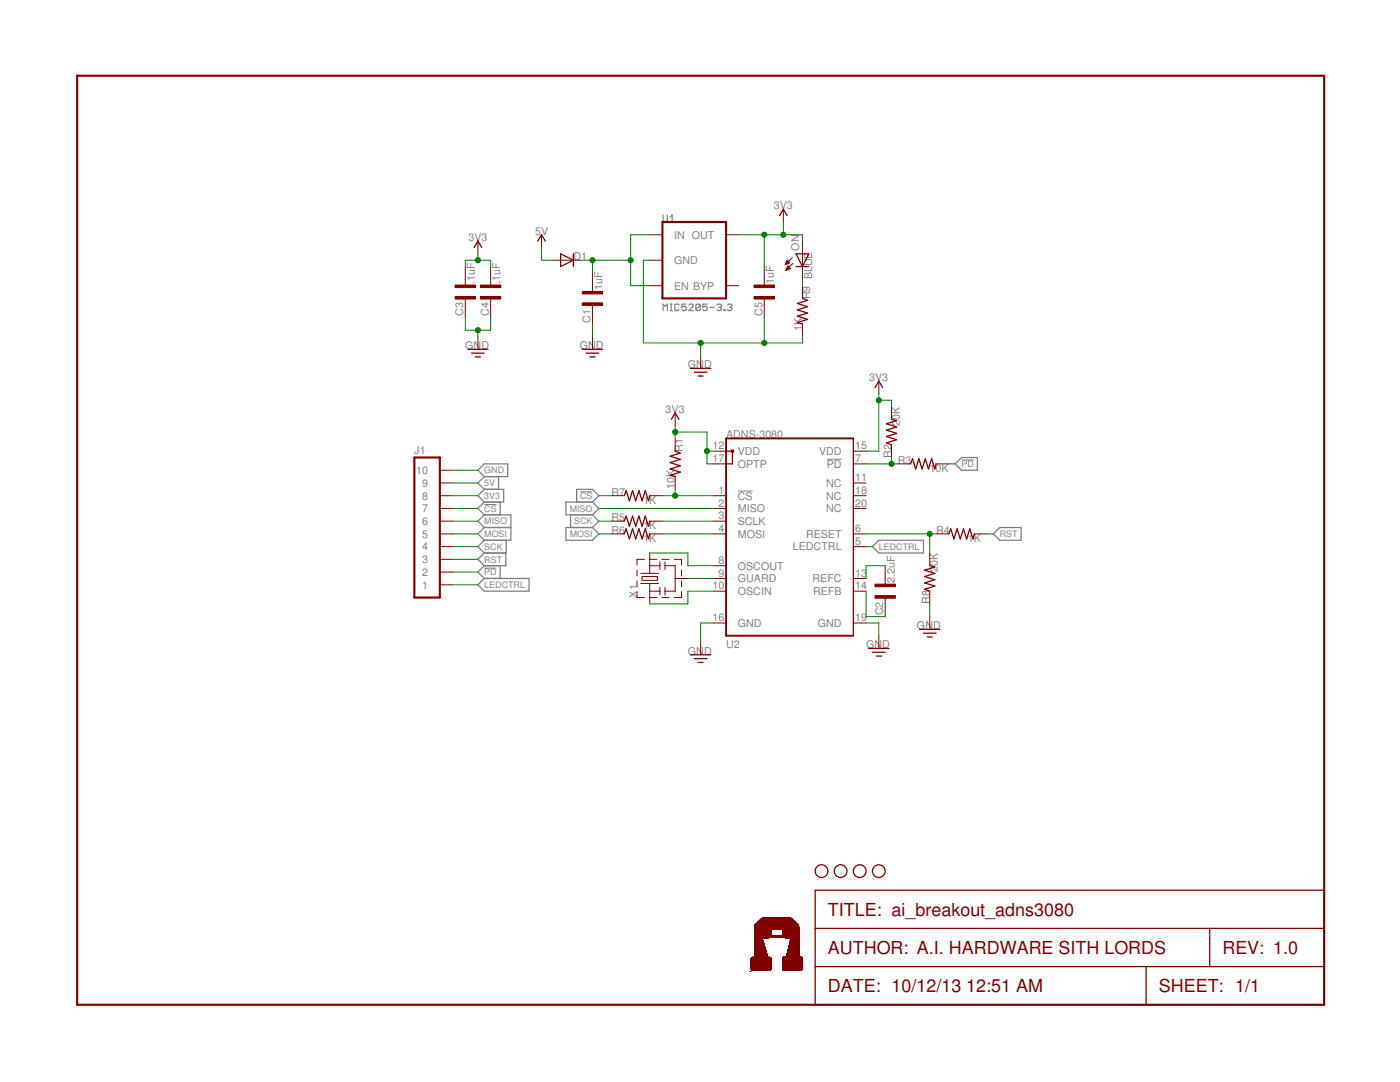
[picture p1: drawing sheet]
<svg xmlns="http://www.w3.org/2000/svg" width="279mm" height="216mm" viewBox="0 0 279 216" stroke-linecap="round" stroke-linejoin="round" font-family="sans-serif">
<g fill="none" stroke="#808080" stroke-width=".23">
<path d="M132.3 42.9v1.1l.2 .2h.5l.2-.2v-1.1M133.7 44.2h.9M133.7 43.3l.5-.4v1.3M132.3 62v-1.3l.5 .4 .4-.4v1.3M133.7 62h.5M133.7 60.7h.5M133.9 60.7v1.3M135.5 60.9l-.2-.2h-.4l-.2 .2v.9l.2 .2h.4l.2-.2M136.9 60.7h-.8v.6l.4-.2 .4 .2v.5l-.2 .2h-.4l-.2-.2M137.5 60.9l.2-.2h.4l.2 .2v.2l-.8 .9h.8M139.7 60.9v.9l-.2 .2h-.4l-.2-.2M139.7 60.9l-.2-.2h-.4l-.2 .2v.9"/>
<path d="M139.7 60.9l-.8 .9M141.1 60.7h-.8v.6l.6-.2 .2 .2v.5l-.2 .2h-.4l-.2-.2M141.7 61.3h.8M143.1 60.9l.2-.2h.4l.3 .2v.2l-.3 .2M143.5 61.3h.2M143.7 61.3l.3 .2v.3l-.3 .2h-.4l-.2-.2M144.5 61.8h.2v.2h-.2zM145.2 60.9l.2-.2h.4l.2 .2-.2 .4M145.6 61.3h.2M145.8 61.3l.2 .2v.3l-.2 .2h-.4l-.2-.2"/>
</g>
<path d="M115.8 98.1h2.4M147.3 98h2.9M165 91.6h3M191.9 91.8h2.5M96.6 100.7h2.5M96.6 113.4h2.5" fill="none" stroke="#808080" stroke-width=".2"/>
<g fill="none" stroke="#808080" stroke-width=".25">
<path d="M95.4 93.8l1.2-1.2h4.7v2.5h-4.7zM96.6 97.6h3.9v2.6h-3.9M96.6 95.1l-1.2 1.3 1.2 1.2M96.6 97.6l-1.2 1.3 1.2 1.3M99.5 95.1v2.5M190.6 92.6l1.3-1.3h3.2v2.5h-3.2zM95.4 116.7l1.2-1.3h9v2.6h-9zM96.6 107.8l-1.2 1.3 1.2 1.2M96.6 102.7h5.4v5.1h-5.4M96.6 105.3h5.4M96.6 105.3l-1.2 1.2 1.2 1.3M96.6 102.7l-1.2 1.3 1.2 1.3"/>
<path d="M96.6 110.3l-1.2 1.3 1.2 1.3M96.6 100.2l-1.2 1.3 1.2 1.2M96.6 112.9l-1.2 1.3 1.2 1.2M99.8 100.2v2.5M99.8 112.9v2.5M100.9 110.3v2.6h-4.3M101 107.8v2.5h-4.4M112.9 105.3h5.3l1.3 1.2-1.3 1.3h-5.3zM113.9 102.7v2.6M115.1 100.2v-2.6h3.1l1.3 1.3-1.3 1.3M118.2 102.7l1.3 1.3-1.3 1.3M118.2 100.2h-5.3v2.5h5.3"/>
<path d="M118.2 100.2l1.3 1.3-1.3 1.2M175.4 107.8h8.9v2.5h-8.9l-1.3-1.2zM198.2 106.5l1.3-1.2h4.3v2.5h-4.3z"/>
</g>
<g fill="none" stroke="#800000" stroke-width=".25">
<path d="M94.6 49.4l.8-1.3 .7 1.3M107.3 48.1l.8-1.3 .7 1.3M111.9 50.7l2.5 1.2-2.5 1.3zM114.4 50.7v2.5M155.6 43l.7-1.2 .8 1.2M158.9 50.7h2.5l-1.3 2.5zM158.9 53.2h2.5M160.1 59.5l1.1 .4-2.1 .7 2.1 .6-2.1 .6 2.1 .7-2.1 .6 2.1 .6-2.1 .7 1 .2M93.4 69.7h4M94.1 70.5h2.5M94.9 71.2h1M116.2 69.7h4.1"/>
<path d="M117 70.5h2.5M117.7 71.2h1M137.8 73.5h4.1M138.6 74.3h2.5M139.3 75h1M174.6 77.3l.8-1.2 .7 1.2M124.6 98.9l.4-1 .6 2 .6-2 .7 2 .6-2 .6 2 .7-2 .6 2 .3-1M134 83.7l.7-1.3 .8 1.3M134.7 90l1.1 .4-2.1 .6 2.1 .7-2.1 .6 2.1 .6-2.1 .7 2.1 .6-2.1 .6 1 .3M144.9 90h1.3v2.6h-1.3M170.3 87.5v39.4M177.9 83.7l1 .2-2 .7 2 .6-2 .6 2 .7-2 .6 2 .6-2 .7 1 .4"/>
<path d="M181.7 92.6l.4-1.1 .7 2.1 .6-2.1 .6 2.1 .7-2.1 .6 2.1 .6-2.1 .7 2.1 .2-1M124.6 104l.4-1 .6 2 .6-2 .7 2 .6-2 .6 2 .7-2 .6 2 .3-1M124.6 106.5l.4-1 .6 2 .6-2 .7 2 .6-2 .6 2 .7-2 .6 2 .3-1M185.5 112.9l1.1 .2-2.1 .7 2.1 .6-2.1 .6 2.1 .7-2.1 .6 2.1 .6-2.1 .7 1 .4M189.4 106.5l.3-1 .7 2 .6-2 .6 2 .7-2 .6 2 .6-2 .7 2 .2-1M137.8 130.7h4.1M138.6 131.4h2.5M139.3 132.2h1M173.4 129.4h4M174.1 130.2h2.6M174.9 130.9h1M183.5 125.6h4.1"/>
<path d="M184.3 126.3h2.5M185 127.1h1.1M162.7 177.6h101.6v22.9h-101.6zM162.7 185.3h101.6M162.7 192.9h101.6M228.7 192.9v7.6M241.4 185.3v7.6"/>
<circle cx="146.2" cy="90" r=".25"/>
<circle cx="164" cy="173.8" r="1.27"/>
<circle cx="167.8" cy="173.8" r="1.27"/>
<circle cx="171.6" cy="173.8" r="1.27"/>
<circle cx="175.4" cy="173.8" r="1.27"/>
</g>
<g fill="none" stroke="#800000" stroke-width=".2">
<path d="M92.9 53.2v3.7M92.9 59.7v3.7M95.4 48.1v2.6M97.9 53.2v3.7M97.9 59.7v3.7M108.1 46.8v2.6M110.6 51.9h5.1M118.2 54.5v3.6M129.7 46.8h2.5M129.7 51.9h2.5M129.7 57h2.5M144.9 46.8h2.5"/>
<path d="M144.9 57h2.5M152.5 53.2v3.7M152.5 59.7v3.7M156.3 41.8v2.5M156.8 52.7h.1M156.8 52.6h.4M156.9 52.5h.6M156.9 53.9h.1M156.9 52.4h.6M156.9 53.8h.3M157 52.2h.4M157 53.7h.5"/>
<path d="M157 52.1h.3M157 53.6h.7M157.1 53.4h.5M157.1 52h.1M157.1 51.9l.5 .5-.9 .4zM157.1 53.3h.4M157.2 53.2h.2M157.2 53.1l-.4 .9M157.2 53.1l.5 .5M157.2 53.1h.1M157.7 53.6l-.9 .4M158.1 51.4l-1.4 1.4"/>
<path d="M158.2 52.6l-1.4 1.4M160.1 48.1v7.6M160.1 57v2.5M95.4 67.2v2.5M118.2 60.9v3.7M118.2 67.2v2.5M139.8 71v2.5M160.1 64.6v2.6M175.4 76.1v2.5M87.8 98.9h2.5M87.8 96.4h2.5M87.8 93.8h2.5"/>
<path d="M122 98.9h2.6M129.7 98.9h2.5M134.7 82.4v2.5M134.7 87.5v2.5M134.7 95.1v2.5M142.4 98.9h2.5M142.4 92.6h2.5M142.4 90h2.5M170.3 98.9h2.5M170.3 92.6h2.5M170.3 90h2.5M170.3 96.4h2.5"/>
<path d="M177.9 81.1v2.6M177.9 88.8v2.5M179.2 92.6h2.5M186.8 92.6h2.6M87.8 104h2.5M87.8 106.5h2.5M87.8 101.5h2.5M87.8 109.1h2.5M87.8 111.6h2.5M87.8 116.7h2.5M87.8 114.2h2.5M122 104h2.6"/>
<path d="M122 106.5h2.6M127.1 118.1v1.1h1.5M127.1 113.8v1.1M127.1 115.9v1.2M127.9 114.4h3.5M127.9 116.4h3.5M128.1 115h3.1v.8h-3.1zM128.6 111.6h-1.5v1.2M129.6 119.2h1.5M129.6 111.6h1.5M129.7 104h2.5M129.7 106.5h2.5"/>
<path d="M129.7 112.9h2M129.7 118h2M129.7 110.3v4.1M129.7 116.4v4.1M131.7 112.1v1.5M131.7 117.2v1.5M132.1 119.2h1.4M132.1 111.6h1.4M132.7 112.9h2v5.1h-2M132.7 112.1v1.5M132.7 117.2v1.5M134.6 111.6h1.4v1.2"/>
<path d="M134.7 115.4h2.6M136 118.1v1.1h-1.4M136 113.8v1.1M136 115.9v1.2M142.4 104h2.5M142.4 106.5h2.5M142.4 101.5h2.5M142.4 112.9h2.5M142.4 115.4h2.5M142.4 118h2.5M170.3 106.5h2.5M170.3 101.5h2.5"/>
<path d="M170.3 109.1h2.5M170.3 115.4h2.5M170.3 118h2.5M176.7 112.9v3.7M176.7 119.4v3.6M185.5 110.3v2.6M185.5 118v2.5M186.8 106.5h2.6M194.4 106.5h2.6M139.8 128.1v2.6M142.4 124.3h2.5M170.3 124.3h2.5"/>
<path d="M175.4 126.9v2.5M185.5 123v2.6M149.7 193.8h.2M149.9 193.3h3.9M149.9 193.2h3.9M149.9 193.1h3.9M149.9 193h3.9M149.9 192.9h3.9M149.9 192.8h3.9M149.9 192.7h3.9M149.9 192.6h3.9M149.9 192.5h3.9"/>
<path d="M149.9 192.4h3.9M149.9 192.3h3.9M149.9 192.2h3.9M149.9 192.1h3.9M149.9 192h3.9M149.9 191.9h3.9M149.9 191.8h3.9M149.9 191.7h3.9M149.9 191.6h3.9M149.9 191.5h3.9M149.9 191.4h3.9M149.9 191.3h3.9"/>
<path d="M149.9 193.4h3.9M149.9 191.2h3.9M150 191.2h3.8M150 191.1h3.8M150.1 193.5h3.6M150.1 191.1h3.6M150.1 193.6h3.5M150.6 191h2.6M150.6 190.9h2.6M150.6 190.8l2.6 .1M150.6 190.8h2.5M150.6 190.7h2.5"/>
<path d="M150.6 190.6h2.5M150.6 190.5l2.5 .1M150.6 190.5h2.5M150.6 190.4h2.4M150.6 190.3l2.4 .1M150.6 190.3h2.4M150.6 190.2h2.4M150.6 190.1h2.4M150.6 190.1h2.3M150.6 190h2.3M150.6 189.9h2.3M150.6 189.8h2.3"/>
<path d="M150.6 189.8h2.2M150.6 189.7h2.2M150.6 189.6h2.2M150.6 189.5h2.2M150.6 189.4h2.1M150.6 189.3l2.1 .1M150.6 189.3h2.1M150.6 189.2h2.1M150.6 189.1h2.1M150.6 189.1h2M150.6 189l2 .1M150.6 189h2"/>
<path d="M150.6 188.9h2M150.6 188.8h2M150.6 188.8h1.9M150.6 188.7h1.9M150.6 188.6h1.9M150.6 188.5l1.9 .1M150.6 188.5h1.9M150.6 188.4h1.8M150.6 188.3h1.8M150.6 188.2l1.8 .1M150.6 188.2h1.8M150.6 188.1h1.8"/>
<path d="M150.6 188.1h1.7M150.6 188h1.7M150.6 187.9h1.7M150.6 187.8h1.7M150.6 187.7l1.7 .1M150.6 187.7h1.6M150.6 187.6h1.6M150.6 187.5l1.6 .1M150.6 187.5h1.6M150.6 187.4h1.5M150.6 187.3h1.5M150.6 187.2l1.5 .1"/>
<path d="M150.6 187.1h2.6M150.6 187h2.6M150.6 186.9h8.8M150.6 186.8h8.8M150.6 186.7l8.8 .1M150.6 186.7h3.2M150.6 186.6h3.2M150.6 186.5h3.2M150.6 186.4h3.2M150.6 186.3h3.2M150.6 186.2h3.2M150.6 186.1h3.2"/>
<path d="M150.6 186h3.2M150.6 185.9h3.2M150.6 185.8h3.2M150.6 185.7h3.2M150.6 185.6h3.2M150.6 185.5h3.2M150.6 185.4h8.8M150.6 185.3h8.8M150.6 185.2h8.8M150.6 185.1h8.8M150.6 185h8.8M150.6 184.9h8.8"/>
<path d="M150.6 184.8h8.8M150.6 184.7h8.7M150.7 184.6h8.6M150.8 184.5h8.4M150.9 184.4h8.2M150.9 184.4h8.1M151 184.3h8M151.1 184.2h7.8M151.1 184.2h7.7M151.2 184.1h7.6M151.3 184l7.4 .1M151.3 184h7.4"/>
<path d="M151.4 184h7.2M151.4 183.9h7.2M151.4 183.9h7.1M151.5 183.8h7M151.6 183.8h6.8M151.6 183.7h6.8M151.7 183.7h6.6M151.7 183.6h6.6M151.7 183.6h6.5M151.8 183.5h6.4M151.8 183.5h6.3M151.9 183.4h6.2"/>
<path d="M152 183.4h6M152 183.3h6M152.1 183.3h5.8M152.2 183.2h5.6M152.3 183.2h5.4M153.2 187.2h-2.6M153.8 193.5h-3.8M153.8 193.4h-3.9M156.2 193.3h3.9M156.2 193.2h3.9M156.2 193.1h3.9M156.2 193h3.9"/>
<path d="M156.2 192.9h3.9M156.2 192.8h3.9M156.2 192.7h3.9M156.2 192.6h3.9M156.2 192.5h3.9M156.2 192.4h3.9M156.2 192.3h3.9M156.2 192.2h3.9M156.2 192.1h3.9M156.2 192h3.9M156.2 191.9h3.9M156.2 191.8h3.9"/>
<path d="M156.2 191.7h3.9M156.2 191.6h3.9M156.2 191.5h3.9M156.2 191.4h3.9M156.2 191.3h3.9M156.2 191.2h3.9M156.2 193.4h3.9M156.2 191.1l3.9 .1M156.2 193.5h3.8M156.2 191.1h3.9M156.3 191.1h3.7M156.3 186.7h3.1"/>
<path d="M156.3 186.6h3.1M156.3 186.5h3.1M156.3 186.4h3.1M156.3 186.3h3.1M156.3 186.2h3.1M156.3 186.1h3.1M156.3 186h3.1M156.3 185.9h3.1M156.3 185.8h3.1M156.3 185.7h3.1M156.3 185.6h3.1M156.3 185.5h3.1"/>
<path d="M156.3 193.5h3.7M156.4 191h3.5M156.4 193.6h3.5M156.8 187.2h2.6M156.8 187.1h2.6M156.8 187h2.6M157 190.9h2.4M157 190.8h2.4M157 190.7h2.4M157.1 190.6h2.3M157.1 190.5h2.3M157.1 190.4h2.3"/>
<path d="M157.1 190.3h2.3M157.1 190.2h2.3M157.2 190.1h2.2M157.2 190h2.2M157.2 189.9h2.2M157.2 189.8h2.2M157.3 189.7h2.1M157.3 189.6h2.1M157.3 189.5h2.1M157.3 189.4h2.1M157.4 189.4h2M157.4 189.3h2"/>
<path d="M157.4 189.2h2M157.4 189.1h2M157.4 189h2M157.5 188.9h1.9M157.5 188.8h1.9M157.5 188.7h1.9M157.5 188.6h1.9M157.6 188.5h1.8M157.6 188.4h1.8M157.6 188.3h1.8M157.6 188.2h1.8M157.6 188.1h1.8"/>
<path d="M157.7 188h1.7M157.7 187.9h1.7M157.7 187.8h1.7M157.7 187.7h1.7M157.8 187.7h1.6M157.8 187.6h1.6M157.8 187.5h1.6M157.8 187.4h1.6M157.8 187.3h1.6M157.9 187.2h1.5M159.4 186.9l-8.8 .1M160.1 193.4h-3.9"/>
</g>
<g fill="#800000" stroke="#800000" stroke-width=".2">
<path d="M116.2 60.4h4.1v.5h-4.1z"/>
<path d="M116.2 58.1h4.1v.6h-4.1z"/>
<path d="M150.5 59.2h4.1v.5h-4.1z"/>
<path d="M150.5 56.9h4.1v.5h-4.1z"/>
<path d="M90.8 59.2h4.1v.5h-4.1z"/>
<path d="M90.8 56.9h4.1v.5h-4.1z"/>
<path d="M95.9 59.2h4v.5h-4z"/>
<path d="M95.9 56.9h4v.5h-4z"/>
<path d="M174.6 118.9h4.1v.5h-4.1z"/>
<path d="M174.6 116.6h4.1v.5h-4.1z"/>
</g>
<path d="M15.4 15.1h248.9v185.4h-248.9zM132.2 44.3h12.7v15.2h-12.7zM82.7 91.3h5.1v27.9h-5.1z" fill="none" stroke="#800000" stroke-width=".42"/>
<path d="M170.3 87.5h-25.4v39.4h25.4" fill="none" stroke="#800000" stroke-width=".38"/>
<g fill="none" stroke="#008000" stroke-width=".2">
<path d="M92.9 53.2v-1.3h5v1.3M95.4 50.7v1.2M108.1 49.4v2.5h2.5M115.7 51.9h10.2M118.2 51.9v2.6M129.7 51.9h-1.3v16.5h31.7v-1.2M129.7 46.8h-3.8v10.2h3.8M147.4 46.8h12.7v1.3M152.5 46.8v6.4M156.3 44.3v2.5M160.1 55.7v1.3M92.9 63.4v2.5h5v-2.5"/>
<path d="M95.4 65.9v1.3M118.2 64.6v2.6M139.8 68.4v2.6M152.5 63.4v5M175.4 78.6v11.4h-2.6M175.4 79.9h2.5v1.2M90.3 93.8h5.1M90.3 96.4h5.1M90.3 98.9h5.1M119.5 98.9h2.5M132.2 98.9h10.2M134.7 84.9v2.6"/>
<path d="M134.7 97.6v1.3M134.7 86.2h6.4v6.4h1.3M141.1 90h1.3M172.8 92.6h6.4M177.9 91.3v1.3M189.4 92.6h1.2M90.3 109.1h5.1M90.3 104h5.1M90.3 106.5h5.1M90.3 101.5h5.1M90.3 111.6h5.1M90.3 116.7h5.1"/>
<path d="M90.3 114.2h5.1M119.5 104h2.5M119.5 106.5h2.5M119.5 101.5h22.9M129.7 110.3h7.6v2.6h5.1M132.2 104h10.2M132.2 106.5h10.2M137.3 115.4h5.1M142.4 118h-5.1v2.5h-7.6M172.8 109.1h1.3M172.8 106.5h14M172.8 118v5h3.9"/>
<path d="M176.7 112.9h-3.9v2.5M185.5 106.5v3.8M197 106.5h1.2M142.4 124.3h-2.6v3.8M172.8 124.3h2.6v2.6M185.5 120.5v2.5"/>
</g>
<g fill="#008000" stroke="#008000" stroke-width=".2">
<circle cx="139.8" cy="68.4" r=".51"/>
<circle cx="152.5" cy="68.4" r=".51"/>
<circle cx="95.4" cy="65.9" r=".51"/>
<circle cx="118.2" cy="51.9" r=".51"/>
<circle cx="125.9" cy="51.9" r=".51"/>
<circle cx="175.4" cy="79.9" r=".51"/>
<circle cx="152.5" cy="46.8" r=".51"/>
<circle cx="156.3" cy="46.8" r=".51"/>
<circle cx="95.4" cy="51.9" r=".51"/>
<circle cx="134.7" cy="86.2" r=".51"/>
<circle cx="141.1" cy="90" r=".51"/>
<circle cx="185.5" cy="106.5" r=".51"/>
<circle cx="134.7" cy="98.9" r=".51"/>
<circle cx="177.9" cy="92.6" r=".51"/>
</g>
<g font-size="3.6" fill="#800000">
<text x="165.2" y="182.7">TITLE: ai_breakout_adns3080</text>
<text x="165.2" y="190.3">AUTHOR: A.I. HARDWARE SITH LORDS</text>
<text x="244" y="190.3">REV: 1.0</text>
<text x="165.2" y="198">DATE: 10/12/13</text>
<text x="192.8" y="198">12:51 AM</text>
<text x="231.3" y="198">SHEET: 1/1</text>
</g>
<g font-size="2.1" fill="#808080">
<text x="154.4" y="41.8">3V3</text>
<text x="106.8" y="46.8">5V</text>
<text x="134.5" y="47.6">IN OUT</text>
<text x="93.5" y="48.1">3V3</text>
<text x="114.4" y="51.9">D1</text>
<text x="134.5" y="52.7">GND</text>
<text x="159.5" y="50" transform="rotate(-90 159.5 50)">ON</text>
<text x="94.8" y="56.6" transform="rotate(-90 94.8 56.6)">.1uF</text>
<text x="99.8" y="56.6" transform="rotate(-90 99.8 56.6)">.1uF</text>
<text x="120.1" y="57.9" transform="rotate(-90 120.1 57.9)">1uF</text>
<text x="134.5" y="57.8">EN BYP</text>
<text x="154.4" y="56.6" transform="rotate(-90 154.4 56.6)">1uF</text>
<text x="161.7" y="59.7" transform="rotate(-90 161.7 59.7)">R9 BLUE</text>
<text x="92.5" y="63.1" transform="rotate(-90 92.5 63.1)">C3</text>
<text x="97.5" y="63.1" transform="rotate(-90 97.5 63.1)">C4</text>
<text x="117.9" y="64.4" transform="rotate(-90 117.9 64.4)">C1</text>
<text x="152.1" y="63.1" transform="rotate(-90 152.1 63.1)">C5</text>
<text x="160" y="66" transform="rotate(-90 160 66)">1K</text>
<text x="92.8" y="69.7">GND</text>
<text x="115.7" y="69.7">GND</text>
<text x="137.3" y="73.5">GND</text>
<text x="173.5" y="76.1">3V3</text>
<text x="132.8" y="82.4">3V3</text>
<text x="142.2" y="89.7">12</text>
<text x="144.9" y="87.5">ADNS-3080</text>
<text x="170.7" y="89.7">15</text>
<text x="179.6" y="84.9" transform="rotate(-90 179.6 84.9)">20K</text>
<text x="82.7" y="90.7">J1</text>
<text x="83.1" y="94.6">10</text>
<text x="136.3" y="90.2" transform="rotate(-90 136.3 90.2)">R1</text>
<text x="142.2" y="92.2">17</text>
<text x="147.2" y="90.8">VDD</text>
<text x="147.2" y="93.3">OPTP</text>
<text x="163.5" y="90.8">VDD</text>
<text x="165" y="93.3">PD</text>
<text x="170.7" y="92.2">7</text>
<text x="177.9" y="91.3" transform="rotate(-90 177.9 91.3)">R2</text>
<text x="179.2" y="92.6">R3</text>
<text x="185.5" y="94.2">10K</text>
<text x="84.2" y="99.7">8</text>
<text x="84.2" y="97.1">9</text>
<text x="122.1" y="98.9">R7</text>
<text x="128.4" y="100.6">1K</text>
<text x="134.6" y="97.6" transform="rotate(-90 134.6 97.6)">10K</text>
<text x="143.4" y="98.6">1</text>
<text x="143.4" y="101.1">2</text>
<text x="147.2" y="99.7">CS</text>
<text x="164.9" y="97.1">NC</text>
<text x="164.9" y="99.7">NC</text>
<text x="170.7" y="96">11</text>
<text x="170.7" y="98.6">18</text>
<text x="170.7" y="101.1">20</text>
<text x="84.2" y="107.3">5</text>
<text x="84.2" y="104.8">6</text>
<text x="84.2" y="102.2">7</text>
<text x="122.1" y="104">R5</text>
<text x="122.1" y="106.5">R6</text>
<text x="128.4" y="105.6">1K</text>
<text x="143.4" y="103.6">3</text>
<text x="143.4" y="106.2">4</text>
<text x="147.2" y="102.2">MISO</text>
<text x="147.2" y="104.8">SCLK</text>
<text x="147.2" y="107.3">MOSI</text>
<text x="160.9" y="107.3">RESET</text>
<text x="164.9" y="102.2">NC</text>
<text x="170.7" y="106.2">6</text>
<text x="186.8" y="106.5">R4</text>
<text x="84.2" y="112.4">3</text>
<text x="84.2" y="109.8">4</text>
<text x="128.4" y="108.2">1K</text>
<text x="143.4" y="112.5">8</text>
<text x="147.2" y="113.6">OSCOUT</text>
<text x="158.2" y="109.8">LEDCTRL</text>
<text x="170.7" y="108.7">5</text>
<text x="193.2" y="108.2">1K</text>
<text x="84.2" y="117.4">1</text>
<text x="84.2" y="114.9">2</text>
<text x="127.1" y="119.2" transform="rotate(-90 127.1 119.2)">X1</text>
<text x="142.2" y="117.6">10</text>
<text x="143.4" y="115.1">9</text>
<text x="147.2" y="116.2">GUARD</text>
<text x="147.2" y="118.7">OSCIN</text>
<text x="162.1" y="116.2">REFC</text>
<text x="162.3" y="118.7">REFB</text>
<text x="170.7" y="115.1">13</text>
<text x="170.7" y="117.6">14</text>
<text x="178.6" y="116.3" transform="rotate(-90 178.6 116.3)">2.2uF</text>
<text x="187.2" y="114.1" transform="rotate(-90 187.2 114.1)">20K</text>
<text x="142.2" y="123.9">16</text>
<text x="147.2" y="125.1">GND</text>
<text x="163.2" y="125.1">GND</text>
<text x="170.7" y="123.9">19</text>
<text x="176.3" y="122.8" transform="rotate(-90 176.3 122.8)">C2</text>
<text x="183" y="125.6">GND</text>
<text x="185.5" y="120.5" transform="rotate(-90 185.5 120.5)">R8</text>
<text x="137.3" y="130.7">GND</text>
<text x="144.9" y="129.4">U2</text>
<text x="172.8" y="129.4">GND</text>
</g>
<g font-size="1.8" fill="#808080">
<text x="96.7" y="94.5">GND</text>
<text x="191.9" y="93.2">PD</text>
<text x="96.7" y="97">5V</text>
<text x="96.7" y="99.5">3V3</text>
<text x="115.8" y="99.5">CS</text>
<text x="96.7" y="107.2">MOSI</text>
<text x="96.7" y="104.6">MISO</text>
<text x="96.7" y="102.1">CS</text>
<text x="113.7" y="107.2">MOSI</text>
<text x="113.7" y="102.1">MISO</text>
<text x="114.6" y="104.6">SCK</text>
<text x="199.5" y="107.2">RST</text>
<text x="96.7" y="109.7">SCK</text>
<text x="96.7" y="112.2">RST</text>
<text x="175.4" y="109.7">LEDCTRL</text>
<text x="96.7" y="117.3">LEDCTRL</text>
<text x="96.7" y="114.8">PD</text>
</g>
</svg>
